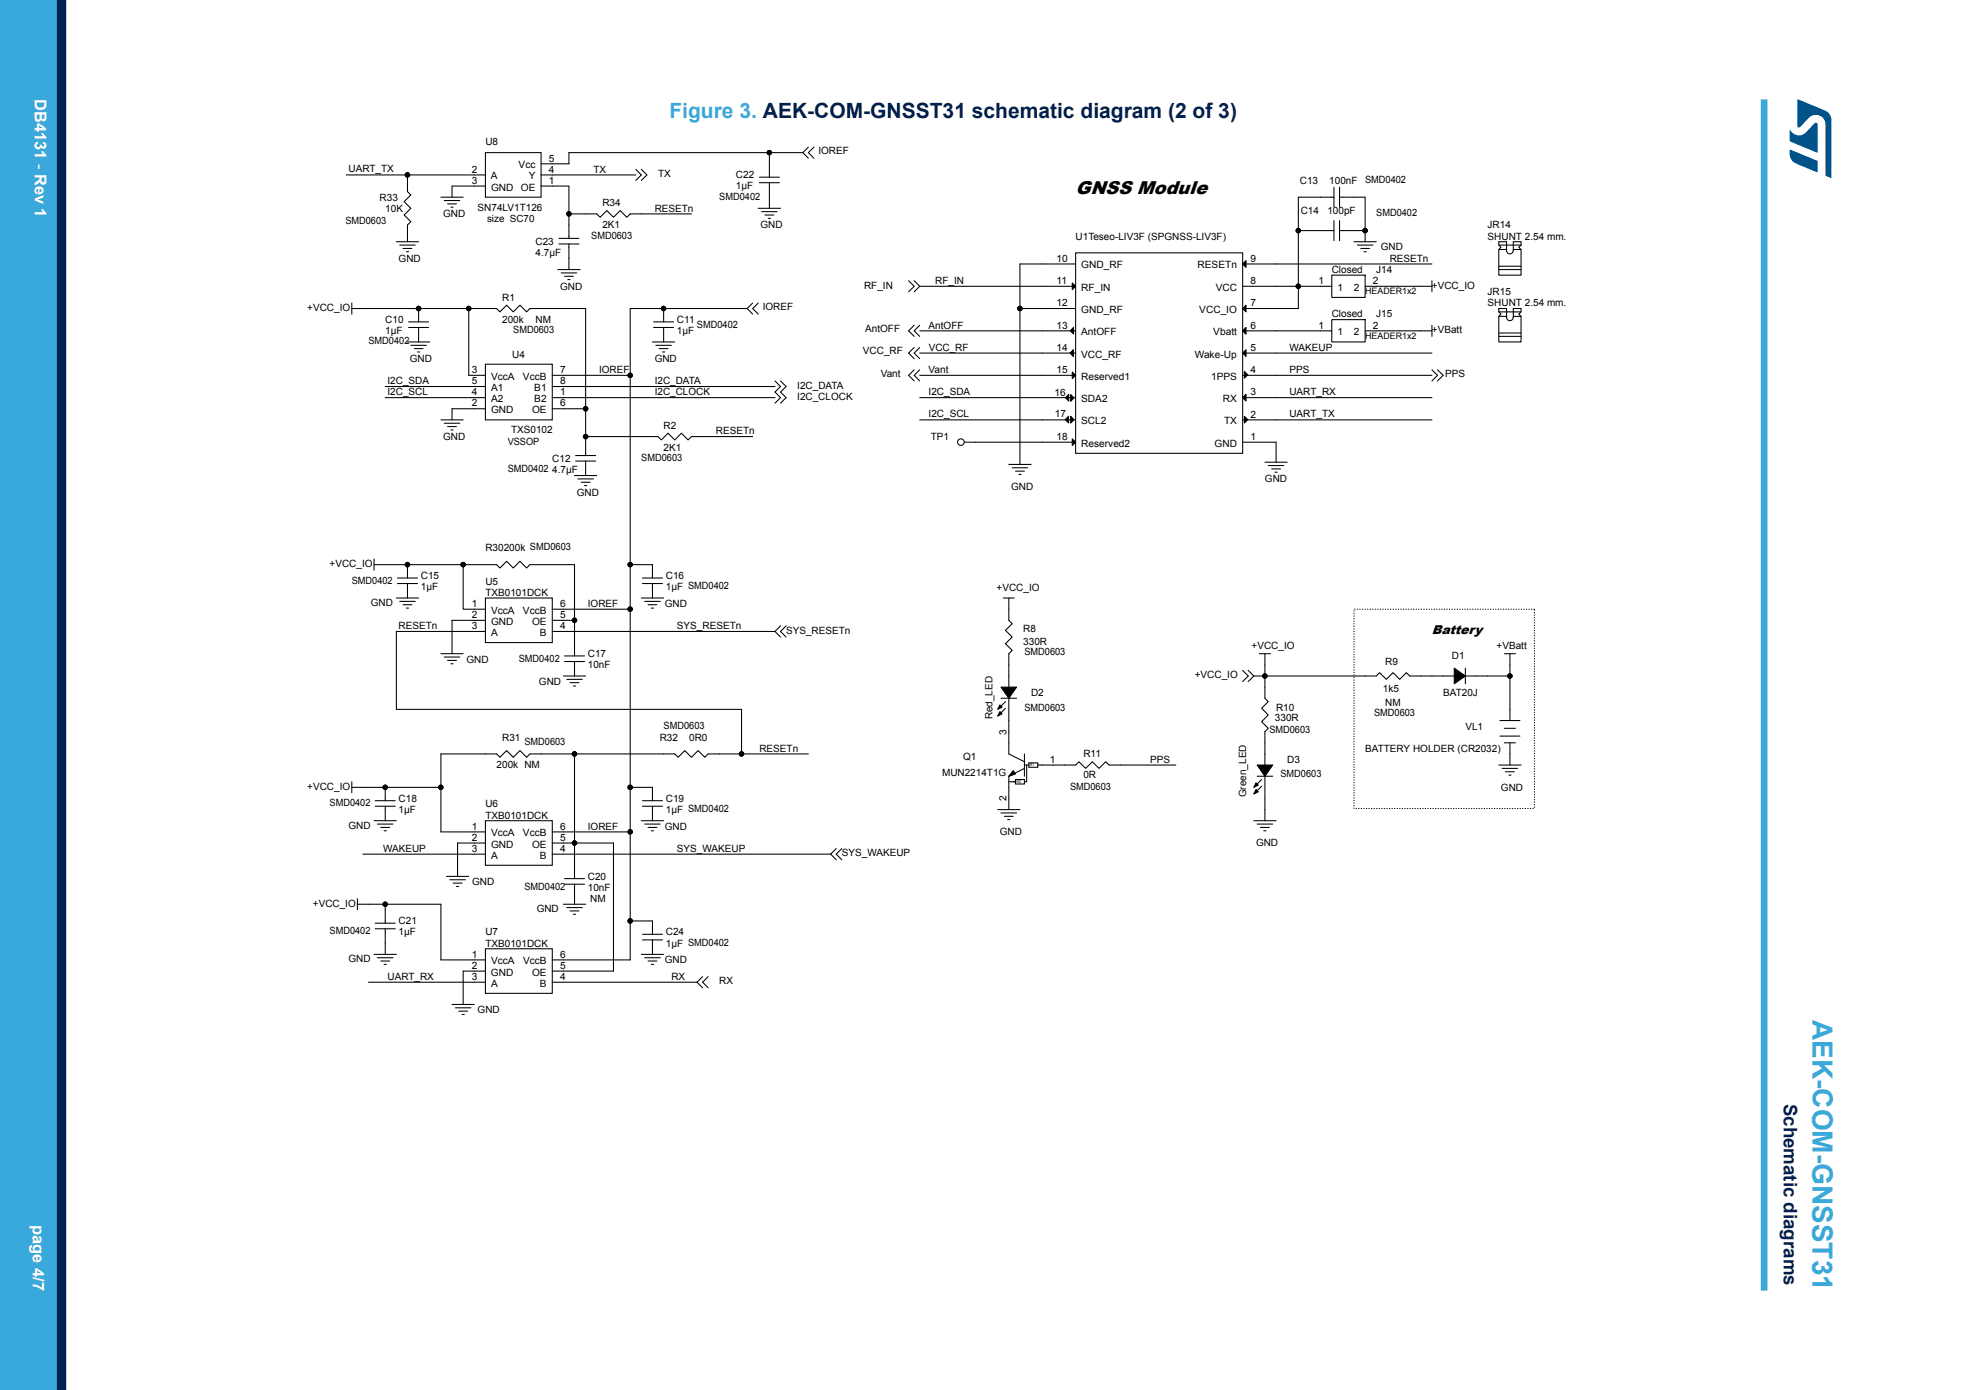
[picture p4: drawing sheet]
<svg xmlns="http://www.w3.org/2000/svg" width="297mm" height="210mm" viewBox="0 0 297 210" stroke-linecap="round" stroke-linejoin="round" font-family="sans-serif">
<path d="M204.5 92h27.3v30.1h-27.3z" fill="none" stroke="#000" stroke-width=".16" stroke-dasharray="0 .3"/>
<g fill="none" stroke="#000" stroke-width=".16">
<path d="M52.3 26.4h21M59.9 36.5h3.3M60.4 37h2.3M60.9 37.5h1.3M61.4 38h.3M61.6 26.4v2.6l.5 .5-1 1 1 1-1 1 1 1-.5 .5v2.5M66.6 29.8h3.4M67.1 30.3h2.4M67.6 30.8h1.4M68.1 31.3h.4M73.3 28.1h-5v1.7M73.3 23.1h8.4v6.7h-8.4z"/>
<path d="M81.7 28.1h4.2v4.2M81.7 26.4h14.3M84.4 36.9h3.1M84.4 36h3.1M85.9 36.9v3.8M96 25.6l.9 .8-.9 .9M96.9 25.6l.8 .8-.8 .9M104.5 32.3h-9.3l-.5 .5-1-1-1 1-1-1-1 1-.5-.5h-4.3v3.7M114.6 31.5h3.3M114.7 27.6h3M114.7 26.8h3M115.1 32h2.3"/>
<path d="M115.6 32.5h1.3M116.1 33h.3M116.2 23.1v3.7M116.2 27.6v3.9M121.3 23.1l.8 .8M121.3 23.1h-35.4v1.6h-4.2M122.1 22.2l-.8 .9M123 22.2l-.9 .9 .9 .8M162.5 39.9h-8.4v30.3M162.5 38.2h25.2v30.3h-25.2zM187.7 39.9h28.6M196.1 34.8v11.8h-8.4"/>
<path d="M201.5 29.8h-5.4v5h5.4M201.5 28.3v3M201.5 33.3v3.1M202.4 29.8h3.8v6.7M202.4 34.8h3.8M202.4 28.3v3M202.4 33.3v3.1M204.5 36.5h3.4M205.1 37h2.3M205.6 37.5h1.3M206.1 38h.3M226.4 37h3.4"/>
<path d="M226.4 37.7h1.2M227.6 37.9a.5 .5 0 0 0 .5 .5 .5 .5 0 0 0 .5-.5M227.6 37.9v-1.4h-1.2v.5l.3 .4-.3 .3v3.9h3.4v-3.9l-.4-.3 .4-.4v-.5h-1.2v1.4M228.6 37.7h1.2M53.1 46.6h21.9l.5 .5 1-1 1 1 1-1 1.1 1 .5-.5h8.4v15.2M53.1 45.8v1.7M58.2 58.4h15.1M61.6 51.7h3.3M61.7 49.5h3M61.7 48.6h3M62.1 52.2h2.3M62.6 52.7h1.3"/>
<path d="M63.1 53.2h.3M63.2 46.6v2M63.2 49.5v2.2M70.8 46.6v10.1h2.5M73.3 55h10.1v8.4h-10.1zM83.4 56.7h11.8M83.4 58.4h33.7M84.3 40.7h3.3M84.8 41.2h2.3M85.3 41.7h1.3M85.8 42.2h.3M98.6 51.7h3.3"/>
<path d="M98.7 49.5h3.1M98.7 48.6h3.1M99.1 52.2h2.3M99.6 52.7h1.3M100.1 53.2h.3M100.3 46.6v2M100.3 49.5v2.2M112.9 46.6h-17.7v92.5M112.9 46.6l.8 .9M113.7 45.8l-.8 .8M114.6 45.8l-.9 .8 .9 .9M117.1 57.5l.8 .9-.8 .8 .8 .9-.8 .8"/>
<path d="M117.9 57.5l.9 .9-.9 .8 .9 .9-.9 .8M137.3 42.4l.8 .9-.8 .8M138.1 49.1l-.8 .9 .8 .8M138.1 52.5l-.8 .8 .8 .9M138.1 55.9l-.8 .8 .8 .8M138.1 42.4l.8 .9M138.9 43.3l-.8 .8M138.9 49.1l-.8 .9 .8 .8M138.9 52.5l-.8 .8 .8 .9M138.9 55.9l-.8 .8 .8 .8M138.9 43.3h23.6M138.9 50h23.6"/>
<path d="M138.9 56.7h23.6M138.9 53.3h23.6M154.1 46.6h8.4M187.7 43.3h13.5M187.7 50h13.5M187.7 56.7h28.6M187.7 53.3h28.6M201.2 41.6h5v3.3h-5zM201.2 48.3h5v3.4h-5zM206.2 43.3h10.1M206.2 50h10.1M216.3 42.4v1.7"/>
<path d="M216.3 49.1v1.7M216.3 55.9l.9 .8-.9 .8M217.2 55.9l.8 .8-.8 .8M226.4 40.7h3.4M226.4 40.2h3.4M226.4 50.3h3.4M226.4 50.8h3.4M226.4 47.1h3.4M226.4 47.8h1.2M226.4 46.6h1.2v1.4a.5 .5 0 0 0 .5 .5 .5 .5 0 0 0 .5-.5v-1.4h1.2v.5l-.4 .4 .4 .3v3.9h-3.4v-3.9l.3-.3-.3-.4zM228.6 47.8h1.2M58.2 60.1h15.1"/>
<path d="M66.6 63.4h3.4M67.1 63.9h2.4M67.6 64.4h1.4M68.1 64.9h.4M73.3 61.8h-5v1.6M83.4 61.8h5.1v7M83.4 60.1h33.7M86.8 71.8h3.4M87 69.7h3M87 68.8h3M87.3 72.4h2.4M87.8 72.9h1.3"/>
<path d="M88.3 73.4h.3M88.5 66h10.9l.5 .5 1-1 1 1 1-1 1.1 1 .5-.5h9.2M88.5 69.7v2.1M138.9 63.4h23.6M138.9 60.1h23.6M145.7 66.8h16.8M152.4 70.2h3.4M152.9 70.7h2.4M153.4 71.2h1.4M153.9 71.7h.4M187.7 63.4h28.6M187.7 66.8h5.1v3"/>
<path d="M187.7 60.1h28.6M191.1 69.8h3.4M191.6 70.3h2.4M192.1 70.8h1.3M192.6 71.3h.3M56.5 85.3h18.5l.5 .5 1-1 1 1 1-1 1.1 1 .5-.5h6.7v13.8M56.5 84.5v1.6M59.9 90.3h3.3M60 88.2h3.1M60 87.3h3.1M60.4 90.9h2.3M60.9 91.4h1.3"/>
<path d="M61.4 91.9h.3M61.6 85.3v2M61.6 88.2v2.1M66.6 98.8h3.4M67.1 99.3h2.4M67.6 99.8h1.4M70 85.3v6.7h3.3M73.3 90.3h10.1v6.8h-10.1zM73.3 93.7h-5v5.1M73.3 95.4h-13.4v11.8h52.1v6.7M83.4 92h11.8M83.4 93.7h3.4"/>
<path d="M83.4 95.4h33.7M85.3 99.9h3M85.3 99.1h3M86.8 99.9v2.2M95.2 85.3h3.4v2M96.9 90.3h3.4M97.1 88.2h3M97.1 87.3h3M97.4 90.9h2.3M97.9 91.4h1.3M98.4 91.9h.3M98.6 88.2v2.1"/>
<path d="M117.1 95.4l.8 .8M117.9 94.6l-.8 .8M118.8 94.6l-.9 .8 .9 .8M151.6 90.3h1.6M152.4 90.3v3.4l.5 .5-1 1 1 1-1 1 1 1.1-.5 .5v5M190.3 98.8h1.6M191.1 98.8v3.3h16.8l.5-.5 1 1 1-1 1 1 1.1-1 .5 .5h6.7M227.3 98.8h1.6M228.1 98.8v10.1M53.1 118.1v1.7M53.1 119h13.5M58.2 119v2"/>
<path d="M68.1 100.3h.4M85.1 102.1h3.4M85.6 102.6h2.4M86.1 103.1h1.4M86.6 103.6h.4M86.8 113.9v18.8M95.2 119h3.4v2M122.1 113.9h-15.1l-.5 .5-1-1-1 1-1.1-1-1 1-.5-.5h-21.8l-.5 .5-1.1-1-1 1-1-1-1 1-.5-.5h-8.4v11.8h6.7M151.2 105.5h2.4M151.9 106l-1 1M151.9 107l-1 1M152.4 118.1h1"/>
<path d="M152.4 105.5v8.4l2.4 1.2M153.4 117.8h1.4v.6h-1.4zM154.8 115.6h.6M154.8 116.1l-2.4 1.2v5M154.8 113.9v3.4M155.1 115.6v2.5h-.3M155.4 115.3h1.4v.6h-1.4zM156.8 115.6h5.7l.5-.5 1 1 1-1 1 1 1-1 .5 .5h10.1M187.7 101.3l.9 .8-.9 .9M188.6 101.3l.8 .8M189.4 102.1l-.8 .9M189.4 102.1h1.7v3.4l.5 .5-1 1 1 1-1 1 1 1-.5 .5v5.1"/>
<path d="M189.9 117.3h2.4M190.6 117.8l-1 1M190.6 118.8l-1 1M191.1 117.3v6.7M221.4 102.1h6.7M221.4 100.9v2.4M226.4 115.6h3.4M226.6 108.9h3M226.6 111.2h3M226.9 116.1h2.4M227.3 112.2h1.6M227.3 110h1.6"/>
<path d="M227.4 116.6h1.4M227.9 117.1h.4M228.1 112.2v3.4M54 136.6h12.6v8.4h6.7M54 135.8v1.7M54.8 129h18.5M56.5 124h3.4M56.7 139.5h3M56.7 121.8h3M56.7 121h3M57 124.5h2.4M57.5 125h1.4"/>
<path d="M58 125.5h.4M58.2 121.8v2.2M58.2 136.6v2.9M67.4 132.4h3.4M68 132.9h2.3M68.5 133.4h1.3M69 133.9h.3M73.3 124h10.1v6.7h-10.1zM73.3 127.4h-4.2v5M83.4 125.7h11.8M83.4 127.4h9.3v19.3h-9.3M83.4 129h42.1"/>
<path d="M85.1 136.6h3.4M85.3 133.6h3M85.3 132.7h3M85.6 137.1h2.4M86.1 137.6h1.4M86.6 138.1h.4M86.8 133.6v3M96.9 124h3.4M97.1 121.8h3M97.1 121h3M97.4 124.5h2.3M97.9 125h1.3"/>
<path d="M98.4 125.5h.3M98.6 121.8v2.2M125.5 129l.8 .9M126.3 128.2l-.8 .8M127.2 128.2l-.9 .8 .9 .9M150.7 122.3h3.4M151.2 122.8h2.4M151.7 123.3h1.4M152.2 123.8h.4M189.4 124h3.4M189.9 124.5h2.4M190.4 125h1.4"/>
<path d="M190.9 125.5h.4M55.7 148.4h17.6M56.5 144.2h3.4M56.7 140.3h3M57 144.7h2.4M57.5 145.2h1.4M58 145.7h.4M58.2 140.3v3.9M68.3 151.8h3.3M68.8 152.3h2.3M69.3 152.8h1.3M69.8 153.3h.3"/>
<path d="M73.3 143.3h10.1v6.8h-10.1zM73.3 146.7h-3.3v5.1M83.4 148.4h21.9M96.9 144.2h3.4M97.1 142h3M97.1 141.2h3M97.4 144.7h2.3M97.9 145.2h1.3M98.4 145.7h.3M98.6 141.2v-2.1h-3.4v5.9h-11.8M98.6 142v2.2M105.3 148.4l.8 .8"/>
<path d="M106.1 147.5l-.8 .9M107 147.5l-.9 .9 .9 .8"/>
<circle cx="145.2" cy="66.8" r=".5"/>
</g>
<g fill="#000" stroke="#000" stroke-width=".16">
<path d="M187.7 39.9l.5-.5v1zM161.6 53.3l.6-.5-.1 1.1zM162.2 49.5v1l-.5-.5zM162 42.7l.5 .6-.5 .5zM162 56.2l.5 .5-.5 .5zM187.7 53.3l.5-.5v1.1zM187.7 50l.5-.5v1zM187.7 46.6l.5-.5v1zM188 56.1l.5 .5-.5 .5zM160.9 63.4l.5-.5v1zM160.9 60.1l.5-.5v1zM161.7 62.9l.6 .5-.6 .5z"/>
<path d="M161.7 59.6l.6 .5-.6 .5zM162 66.3l.5 .5-.5 .5zM187.7 60.1l.5-.5v1zM188 62.9l.5 .5-.5 .5zM151 107.5l.4 .3-.7 .4zM151 106.5l.4 .3-.7 .4zM151.2 103.8h2.4l-1.2 1.7zM153.1 116.4l.3 .5-1 .4zM189.7 119.3l.4 .3-.7 .4zM189.7 118.3l.4 .3-.7 .4zM189.9 115.6h2.4l-1.2 1.7zM219.7 100.9l1.7 1.2-1.7 1.2z"/>
<circle cx="61.6" cy="26.4" r=".34"/>
<circle cx="85.9" cy="32.3" r=".33"/>
<circle cx="116.2" cy="23.1" r=".33"/>
<circle cx="196.1" cy="34.8" r=".34"/>
<circle cx="206.2" cy="34.8" r=".34"/>
<circle cx="63.2" cy="46.6" r=".34"/>
<circle cx="70.8" cy="46.6" r=".33"/>
<circle cx="95.2" cy="56.7" r=".33"/>
<circle cx="100.2" cy="46.6" r=".33"/>
<circle cx="154.1" cy="46.6" r=".34"/>
<circle cx="196.1" cy="43.2" r=".34"/>
<circle cx="88.5" cy="61.8" r=".34"/>
<circle cx="88.5" cy="66" r=".34"/>
<circle cx="61.6" cy="85.3" r=".34"/>
<circle cx="70" cy="85.3" r=".34"/>
<circle cx="86.8" cy="93.7" r=".34"/>
<circle cx="95.2" cy="85.3" r=".34"/>
<circle cx="95.2" cy="92" r=".33"/>
<circle cx="58.2" cy="118.9" r=".33"/>
<circle cx="66.6" cy="118.9" r=".33"/>
<circle cx="86.8" cy="113.9" r=".34"/>
<circle cx="95.2" cy="118.9" r=".34"/>
<circle cx="112" cy="113.9" r=".34"/>
<circle cx="191.1" cy="102.1" r=".33"/>
<circle cx="228.1" cy="102.1" r=".34"/>
<circle cx="58.2" cy="136.6" r=".33"/>
<circle cx="86.8" cy="127.4" r=".34"/>
<circle cx="95.2" cy="139.1" r=".34"/>
<circle cx="95.2" cy="125.7" r=".33"/>
</g>
<path d="M266.5 15v180" fill="none" stroke="#39a9dc" stroke-width="1"/>
<g fill="#39a9dc">
<path d="M0 0h8.6v210h-8.6z" fill-rule="evenodd"/>
<path d="M0 0h7.5v210h-7.5z" fill-rule="evenodd"/>
</g>
<path d="M9.3 0v210" fill="none" stroke="#002052" stroke-width="1.4"/>
<g fill="#005288">
<path d="M271.5 15l4.2 1.7a1.59 1.59 0 0 1 1 1.5v8.6l-.1 .1-.8-.4v-7.6a1.45 1.45 0 0 0-.9-1.4 1.45 1.45 0 0 0-1.6 .2l-1.3 1.5-.2 .1-.2-.1z"/>
<path d="M270.4 22.6l4 1.7 .2 .2v1.4l-.1 .1-3.2-1.3a1.6 1.6 0 0 1-.9-1.5z"/>
<path d="M270.4 19.6a1.54 1.54 0 0 0 2.4 .4l1.3-1.4 .2-.1 .2 .1 .1 .2v4.2l-4.2-1.7z"/>
</g>
<text font-size="4.2" fill="#39a9dc" x="273.8" y="154.1" transform="rotate(90 273.8 154.1)">AEK-COM-GNSST31</text>
<text font-size="3.2" fill="#39a9dc" x="101.1" y="17.8">Figure 3. AEK-COM-GNSST31 schematic diagram (2 of 3)</text>
<text font-size="2.8" x="162.5" y="29.4">GNSS Module</text>
<text font-size="2.8" fill="#002052" x="269.5" y="166.8" transform="rotate(90 269.5 166.8)">Schematic diagrams</text>
<g font-size="2.5" fill="#fff">
<text x="5.3" y="15" transform="rotate(90 5.3 15)">DB4131 - Rev 1</text>
<text x="5" y="185.1" transform="rotate(90 5 185.1)">page 4/7</text>
</g>
<text font-size="2" x="216.3" y="95.8">Battery</text>
<g font-size="1.5">
<text x="73.3" y="21.9">U8</text>
<text x="123.6" y="23.2">IOREF</text>
<text x="52.6" y="26">UART_TX</text>
<text x="71.3" y="26.1">2</text>
<text x="71.3" y="27.8">3</text>
<text x="74.2" y="27.1">A</text>
<text x="74.2" y="28.8">GND</text>
<text x="78.3" y="25.4">Vcc</text>
<text x="78.7" y="28.8">OE</text>
<text x="79.9" y="27.1">Y</text>
<text x="82.9" y="26.1">4</text>
<text x="82.9" y="27.8">1</text>
<text x="82.9" y="24.4">5</text>
<text x="89.7" y="26.1">TX</text>
<text x="99.4" y="26.8">TX</text>
<text x="111.2" y="26.9">C22</text>
<text x="111.2" y="28.6">1µF</text>
<text x="196.4" y="27.8">C13</text>
<text x="200.8" y="27.8">100nF</text>
<text x="206.2" y="27.6">SMD0402</text>
<text x="52.2" y="33.8">SMD0603</text>
<text x="57.4" y="30.3">R33</text>
<text x="58.2" y="32">10K</text>
<text x="66.9" y="32.8">GND</text>
<text x="72.2" y="31.8">SN74LV1T126</text>
<text x="73.6" y="33.6">size SC70</text>
<text x="91" y="31.1">R34</text>
<text x="91" y="34.5">2K1</text>
<text x="98.9" y="32">RESETn</text>
<text x="108.7" y="30.2">SMD0402</text>
<text x="114.9" y="34.5">GND</text>
<text x="196.5" y="32.4">C14</text>
<text x="200.5" y="32.4">100pF</text>
<text x="207.9" y="32.7">SMD0402</text>
<text x="224.7" y="34.5">JR14</text>
<text x="60.2" y="39.6">GND</text>
<text x="80.9" y="37">C23</text>
<text x="80.9" y="38.7">4.7µF</text>
<text x="89.3" y="36">SMD0603</text>
<text x="159.6" y="39.5">10</text>
<text x="162.5" y="36.2">U1Teseo-LIV3F (SPGNSS-LIV3F)</text>
<text x="163.3" y="40.6">GND_RF</text>
<text x="180.9" y="40.6">RESETn</text>
<text x="188.9" y="39.5">9</text>
<text x="201.2" y="41.2">Closed</text>
<text x="207.9" y="41.2">J14</text>
<text x="208.6" y="37.7">GND</text>
<text x="209.9" y="39.5">RESETn</text>
<text x="224.7" y="36.2">SHUNT 2.54 mm.</text>
<text x="46.4" y="47">+VCC_IO</text>
<text x="75.9" y="45.4">R1</text>
<text x="84.6" y="43.8">GND</text>
<text x="115.2" y="46.8">IOREF</text>
<text x="130.5" y="43.6">RF_IN</text>
<text x="141.3" y="42.9">RF_IN</text>
<text x="159.6" y="46.3">12</text>
<text x="159.6" y="42.9">11</text>
<text x="163.3" y="47.3">GND_RF</text>
<text x="163.3" y="43.9">RF_IN</text>
<text x="181.2" y="47.3">VCC_IO</text>
<text x="183.6" y="43.9">VCC</text>
<text x="188.9" y="42.9">8</text>
<text x="188.9" y="46.3">7</text>
<text x="199.2" y="42.9">1</text>
<text x="201.2" y="48">Closed</text>
<text x="202" y="43.9">1</text>
<text x="204.5" y="43.9">2</text>
<text x="207.4" y="42.9">2</text>
<text x="207.9" y="48">J15</text>
<text x="216.3" y="43.6">+VCC_IO</text>
<text x="224.7" y="44.6">JR15</text>
<text x="224.7" y="46.3">SHUNT 2.54 mm.</text>
<text x="55.7" y="52">SMD0402</text>
<text x="58.2" y="48.8">C10</text>
<text x="58.2" y="50.5">1µF</text>
<text x="75.9" y="48.8">200k</text>
<text x="77.5" y="50.3">SMD0603</text>
<text x="80.9" y="48.8">NM</text>
<text x="102.3" y="48.8">C11</text>
<text x="102.3" y="50.5">1µF</text>
<text x="105.3" y="49.5">SMD0402</text>
<text x="130.4" y="53.5">VCC_RF</text>
<text x="130.7" y="50.2">AntOFF</text>
<text x="140.3" y="49.6">AntOFF</text>
<text x="140.3" y="53">VCC_RF</text>
<text x="159.6" y="53">14</text>
<text x="159.6" y="49.6">13</text>
<text x="163.3" y="50.7">AntOFF</text>
<text x="183.3" y="50.7">Vbatt</text>
<text x="188.9" y="53">5</text>
<text x="188.9" y="49.6">6</text>
<text x="194.8" y="53">WAKEUP</text>
<text x="199.2" y="49.6">1</text>
<text x="202" y="50.7">1</text>
<text x="204.5" y="50.7">2</text>
<text x="207.4" y="49.6">2</text>
<text x="216.3" y="50.3">+VBatt</text>
<text x="58.5" y="58">I2C_SDA</text>
<text x="58.5" y="59.7">I2C_SCL</text>
<text x="61.9" y="54.7">GND</text>
<text x="71.3" y="58">5</text>
<text x="71.3" y="56.4">3</text>
<text x="71.3" y="59.7">4</text>
<text x="74.2" y="59.1">A1</text>
<text x="74.2" y="57.4">VccA</text>
<text x="77.4" y="54">U4</text>
<text x="79" y="57.4">VccB</text>
<text x="80.7" y="59.1">B1</text>
<text x="84.6" y="56.4">7</text>
<text x="84.6" y="58">8</text>
<text x="84.6" y="59.7">1</text>
<text x="90.5" y="56.4">IOREF</text>
<text x="98.9" y="54.7">GND</text>
<text x="98.9" y="58">I2C_DATA</text>
<text x="98.9" y="59.7">I2C_CLOCK</text>
<text x="120.4" y="58.7">I2C_DATA</text>
<text x="133.1" y="56.9">Vant</text>
<text x="140.3" y="56.4">Vant</text>
<text x="140.3" y="59.7">I2C_SDA</text>
<text x="159.3" y="59.8">16</text>
<text x="159.6" y="56.4">15</text>
<text x="163.3" y="57.4">Reserved1</text>
<text x="163.3" y="54">VCC_RF</text>
<text x="180.5" y="54">Wake-Up</text>
<text x="183" y="57.4">1PPS</text>
<text x="188.9" y="56.4">4</text>
<text x="188.9" y="59.7">3</text>
<text x="194.8" y="56.4">PPS</text>
<text x="194.8" y="59.7">UART_RX</text>
<text x="218.3" y="56.9">PPS</text>
<text x="71.3" y="61.4">2</text>
<text x="74.2" y="62.4">GND</text>
<text x="74.2" y="60.8">A2</text>
<text x="77.2" y="65.5">TXS0102</text>
<text x="80.4" y="62.4">OE</text>
<text x="80.7" y="60.8">B2</text>
<text x="84.6" y="61.4">6</text>
<text x="100.3" y="64.8">R2</text>
<text x="108.2" y="65.6">RESETn</text>
<text x="120.4" y="60.4">I2C_CLOCK</text>
<text x="140.3" y="63">I2C_SCL</text>
<text x="159.4" y="63">17</text>
<text x="163.3" y="60.8">SDA2</text>
<text x="163.3" y="64.1">SCL2</text>
<text x="184.8" y="60.8">RX</text>
<text x="184.9" y="64.1">TX</text>
<text x="188.9" y="63.1">2</text>
<text x="194.8" y="63">UART_TX</text>
<text x="66.9" y="66.5">GND</text>
<text x="76.7" y="67.2">VSSOP</text>
<text x="76.7" y="71.4">SMD0402</text>
<text x="83.4" y="69.8">C12</text>
<text x="83.4" y="71.5">4.7µF</text>
<text x="96.9" y="69.7">SMD0603</text>
<text x="100.3" y="68.2">2K1</text>
<text x="140.6" y="66.5">TP1</text>
<text x="159.6" y="66.5">18</text>
<text x="163.3" y="67.5">Reserved2</text>
<text x="183.5" y="67.5">GND</text>
<text x="188.9" y="66.5">1</text>
<text x="87.1" y="74.9">GND</text>
<text x="152.7" y="74">GND</text>
<text x="191.1" y="72.9">GND</text>
<text x="73.3" y="83.3">R30200k SMD0603</text>
<text x="49.8" y="85.6">+VCC_IO</text>
<text x="53.1" y="88.2">SMD0402</text>
<text x="63.6" y="87.5">C15</text>
<text x="63.6" y="89.2">1µF</text>
<text x="73.3" y="88.3">U5</text>
<text x="100.6" y="87.5">C16</text>
<text x="100.6" y="89.2">1µF SMD0402</text>
<text x="150.6" y="89.4">+VCC_IO</text>
<text x="56" y="91.5">GND</text>
<text x="60.2" y="95.1">RESETn</text>
<text x="71.3" y="91.7">1</text>
<text x="71.3" y="93.4">2</text>
<text x="71.3" y="95.1">3</text>
<text x="73.3" y="90">TXB0101DCK</text>
<text x="74.2" y="92.7">VccA</text>
<text x="74.2" y="94.4">GND</text>
<text x="79" y="92.7">VccB</text>
<text x="80.4" y="94.4">OE</text>
<text x="84.6" y="95.1">4</text>
<text x="84.6" y="91.7">6</text>
<text x="84.6" y="93.4">5</text>
<text x="88.8" y="91.7">IOREF</text>
<text x="100.4" y="91.7">GND</text>
<text x="102.3" y="95">SYS_RESETn</text>
<text x="118.8" y="95.7">SYS_RESETn</text>
<text x="154.6" y="95.4">R8</text>
<text x="70.5" y="100.1">GND</text>
<text x="74.2" y="96.1">A</text>
<text x="78.4" y="100">SMD0402</text>
<text x="81.6" y="96.1">B</text>
<text x="88.8" y="99.3">C17</text>
<text x="88.8" y="101">10nF</text>
<text x="154.6" y="97.4">330R</text>
<text x="154.8" y="99">SMD0603</text>
<text x="189.1" y="98.1">+VCC_IO</text>
<text x="209.3" y="100.5">R9</text>
<text x="219.3" y="99.6">D1</text>
<text x="226.1" y="98.1">+VBatt</text>
<text x="81.4" y="103.5">GND</text>
<text x="154.8" y="107.4">SMD0603</text>
<text x="155.8" y="105.2">D2</text>
<text x="180.5" y="102.5">+VCC_IO</text>
<text x="192.8" y="107.4">R10</text>
<text x="208.9" y="104.5">1k5</text>
<text x="209.3" y="106.7">NM</text>
<text x="218" y="105.2">BAT20J</text>
<text x="75.9" y="111.9">R31</text>
<text x="79.2" y="112.6">SMD0603</text>
<text x="99.7" y="111.9">R32</text>
<text x="100.3" y="110.1">SMD0603</text>
<text x="104.1" y="111.9">0R0</text>
<text x="114.7" y="113.6">RESETn</text>
<text x="149.9" y="108.7" transform="rotate(-90 149.9 108.7)">Red_LED</text>
<text x="152.1" y="111" transform="rotate(-90 152.1 111)">3</text>
<text x="191.8" y="110.7">SMD0603</text>
<text x="192.6" y="108.9">330R</text>
<text x="206.2" y="113.6">BATTERY HOLDER (CR2032)</text>
<text x="207.6" y="108.2">SMD0603</text>
<text x="221.4" y="110.2">VL1</text>
<text x="46.4" y="119.3">+VCC_IO</text>
<text x="75" y="116.1">200k NM</text>
<text x="142.3" y="117.3">MUN2214T1G</text>
<text x="145.5" y="114.7">Q1</text>
<text x="158.6" y="115.2">1</text>
<text x="161.6" y="119.3">SMD0603</text>
<text x="163.7" y="114.4">R11</text>
<text x="163.7" y="117.6">0R</text>
<text x="173.8" y="115.2">PPS</text>
<text x="193.4" y="117.5">SMD0603</text>
<text x="194.5" y="115.3">D3</text>
<text x="226.7" y="119.5">GND</text>
<text x="49.8" y="121.8">SMD0402</text>
<text x="52.6" y="125.2">GND</text>
<text x="60.2" y="121.1">C18</text>
<text x="60.2" y="122.8">1µF</text>
<text x="71.3" y="125.3">1</text>
<text x="73.3" y="122">U6</text>
<text x="73.3" y="123.7">TXB0101DCK</text>
<text x="84.6" y="125.3">6</text>
<text x="88.8" y="125.3">IOREF</text>
<text x="100.4" y="125.3">GND</text>
<text x="100.6" y="121.1">C19</text>
<text x="100.6" y="122.8">1µF SMD0402</text>
<text x="152.1" y="121" transform="rotate(-90 152.1 121)">2</text>
<text x="188.3" y="120.5" transform="rotate(-90 188.3 120.5)">Green_LED</text>
<text x="57.9" y="128.7">WAKEUP</text>
<text x="71.3" y="127">2</text>
<text x="71.3" y="128.7">3</text>
<text x="74.2" y="128">GND</text>
<text x="74.2" y="126.4">VccA</text>
<text x="74.2" y="129.7">A</text>
<text x="79" y="126.4">VccB</text>
<text x="80.4" y="128">OE</text>
<text x="81.6" y="129.7">B</text>
<text x="84.6" y="127">5</text>
<text x="84.6" y="128.7">4</text>
<text x="102.3" y="128.7">SYS_WAKEUP</text>
<text x="127.2" y="129.4">SYS_WAKEUP</text>
<text x="151" y="126.2">GND</text>
<text x="189.7" y="127.9">GND</text>
<text x="47.3" y="137">+VCC_IO</text>
<text x="71.3" y="133.8">GND</text>
<text x="79.2" y="134.5">SMD0402</text>
<text x="81.1" y="137.8">GND</text>
<text x="88.8" y="132.9">C20</text>
<text x="88.8" y="134.6">10nF</text>
<text x="89.1" y="136.3">NM</text>
<text x="49.8" y="141.2">SMD0402</text>
<text x="60.2" y="139.7">C21</text>
<text x="60.2" y="141.3">1µF</text>
<text x="73.3" y="141.3">U7</text>
<text x="73.3" y="143">TXB0101DCK</text>
<text x="100.6" y="141.3">C24</text>
<text x="100.6" y="143">1µF SMD0402</text>
<text x="52.6" y="145.4">GND</text>
<text x="58.5" y="148">UART_RX</text>
<text x="71.3" y="146.4">2</text>
<text x="71.3" y="144.7">1</text>
<text x="71.3" y="148">3</text>
<text x="74.2" y="147.4">GND</text>
<text x="74.2" y="145.7">VccA</text>
<text x="74.2" y="149.1">A</text>
<text x="79" y="145.7">VccB</text>
<text x="80.4" y="147.4">OE</text>
<text x="81.6" y="149.1">B</text>
<text x="84.6" y="148">4</text>
<text x="84.6" y="146.4">5</text>
<text x="84.6" y="144.7">6</text>
<text x="100.4" y="145.5">GND</text>
<text x="101.4" y="148.1">RX</text>
<text x="108.7" y="148.7">RX</text>
<text x="72.2" y="153.1">GND</text>
</g>
<g font-size="1.3">
<text x="206.2" y="44.5">HEADER1x2</text>
<text x="206.2" y="51.2">HEADER1x2</text>
</g>
<g font-size=".7">
<text x="153.6" y="118.3">R2</text>
<text x="155.6" y="115.8">R1</text>
</g>
</svg>
